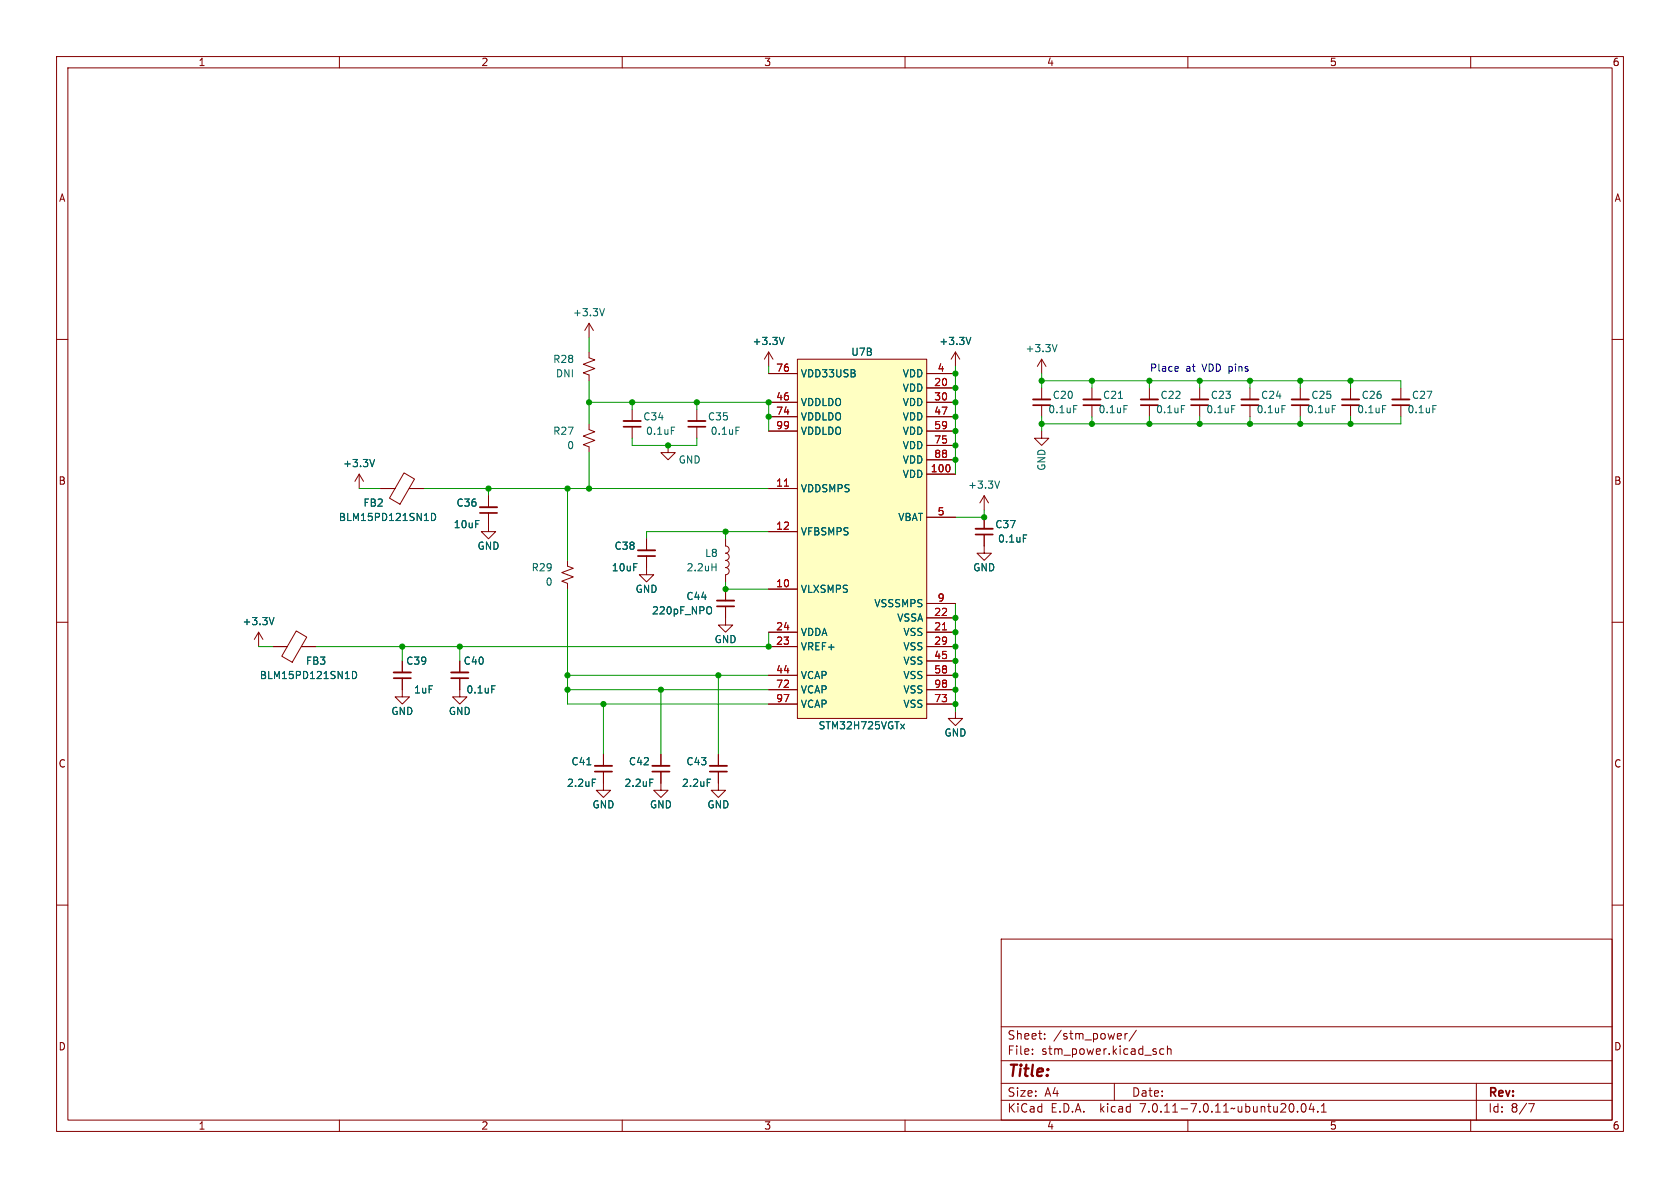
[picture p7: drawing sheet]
<svg xmlns="http://www.w3.org/2000/svg" width="297mm" height="210mm" viewBox="0 0 297 210" stroke-linecap="round" stroke-linejoin="round" font-family="sans-serif">
<g fill="none" stroke="#840000" stroke-width=".18">
<path d="M10 10h277v190h-277zM12 12h273v186h-273zM60 10v2M110 10v2M160 10v2M210 10v2M260 10v2M10 60h2M104.1 57.2l-.7 1.2M104.1 57.2v2.5M104.1 57.2l.8 1.2M285 60h2"/>
<path d="M104.1 74.9v1l1.1 .4-2.1 .8 2.1 .8-2.1 .7 1 .4v1M104.1 62.2v1l1.1 .4-2.1 .8 2.1 .8-2.1 .7 1 .4v1M111.8 72.4v2M111.8 75.4v2.1M118.1 78.7v1.3h1.3l-1.3 1.3-1.3-1.3h1.3M123.2 72.4v2M123.2 75.4v2.1M135.9 62.2l-.8 1.3M135.9 62.2v2.6M135.9 62.2l.8 1.3M135.9 71.1h5.1M135.9 66h5.1"/>
<path d="M135.9 73.7h5.1M135.9 76.2h5.1M141 63.5h22.8v63.5h-22.8zM163.8 68.6h5.1M163.8 71.1h5.1M163.8 66h5.1M163.8 73.7h5.1M163.8 76.2h5.1M163.8 78.7h5.1M168.9 62.2l-.8 1.3M168.9 62.2v2.6M168.9 62.2l.8 1.3"/>
<path d="M184.1 76.2v1.3h1.3l-1.3 1.2-1.2-1.2h1.2M184.1 63.5v2.5M184.1 68.6v2M184.1 71.6v2.1M184.1 63.5l-.7 1.3M184.1 63.5l.8 1.3M193 68.6v2M193 71.6v2.1M203.2 68.6v2M203.2 71.6v2.1M212.1 68.6v2M212.1 71.6v2.1"/>
<path d="M221 68.6v2M221 71.6v2.1M229.9 68.6v2M229.9 71.6v2.1M238.8 68.6v2M238.8 71.6v2.1M247.6 68.6v2M247.6 71.6v2.1M63.5 83.8l-.8 1.3M63.5 83.8v2.6M63.5 83.8l.8 1.3M67.3 86.4h2.5"/>
<path d="M71.4 83.6l1.9 1.1-2.6 4.4-1.8-1zM72.3 86.4h2.6M86.4 90.7v3.3h1.2l-1.2 1.3-1.3-1.3h1.3M86.4 87.6v2.1M100.3 99.1v1l1 .4-2 .7 2 .8-2 .7 1 .4v1M114.3 98.3v3.3h1.3l-1.3 1.3-1.3-1.3h1.3M114.3 95.3v2M128.3 95.3v1.2a.64 .64 0 0 1 .6 .7 .64 .64 0 0 1-.6 .6 .64 .64 0 0 1 .6 .6 .64 .64 0 0 1-.6 .7 .64 .64 0 0 1 .6 .6 .64 .64 0 0 1-.6 .6 .64 .64 0 0 1 .6 .7 .64 .64 0 0 1-.6 .6v1.3M135.9 86.4h5.1M135.9 94h5.1M163.8 83.8h5.1M163.8 91.4h5.1"/>
<path d="M163.8 81.3h5.1M174 94.5v3.3h1.3l-1.3 1.3-1.3-1.3h1.3M174 87.6v2.6M174 91.4v2.1M174 87.6l-.8 1.3M174 87.6l.8 1.3M10 110h2M45.7 111.8l-.7 1.2M45.7 111.8v2.5M45.7 111.8l.8 1.2M48.3 114.3h2.5M52.4 111.5l1.8 1.1-2.5 4.5-1.9-1.1z"/>
<path d="M53.3 114.3h2.6M71.1 119.9v3.3h1.3l-1.3 1.3-1.3-1.3h1.3M71.1 116.8v2.1M81.3 119.9v3.3h1.2l-1.2 1.3-1.3-1.3h1.3M81.3 116.8v2.1M128.3 107.2v3.3h1.2l-1.2 1.3-1.3-1.3h1.3M128.3 104.1v2.1M135.9 114.3h5.1M135.9 104.1h5.1M135.9 111.8h5.1M135.9 119.4h5.1M163.8 114.3h5.1"/>
<path d="M163.8 111.8h5.1M163.8 109.2h5.1M163.8 119.4h5.1M163.8 116.8h5.1M163.8 106.7h5.1M285 110h2M106.7 136.4v3.3h1.2l-1.2 1.3-1.3-1.3h1.3M106.7 133.4v2M116.8 136.4v3.3h1.3l-1.3 1.3-1.2-1.3h1.2M116.8 133.4v2M127 136.4v3.3h1.3l-1.3 1.3-1.3-1.3h1.3M127 133.4v2"/>
<path d="M135.9 121.9h5.1M135.9 124.5h5.1M163.8 121.9h5.1M163.8 124.5h5.1M168.9 125.7v1.3h1.3l-1.3 1.3-1.3-1.3h1.3M10 160h2M285 160h2M177 166h108v32h-108zM60 198v2M110 198v2M160 198v2M177 194.5h108"/>
<path d="M177 191.5h108M177 187.5h108M177 181.5h108M182.5 186.3v.1M182.5 185.5v.1M184.7 183.6v.1M184.7 182.8v.1M197 191.5v3M198.9 182.7v1M199.3 182.7l-.3 .1-.1 .2M200.9 182.1l-1.3 2M205.7 185.5l-.4-.1-.3 .3v.4l.2 .2h.5"/>
<path d="M206.4 185.5l.2-.1 .4 .1v.9M206.4 184.9v1.5M210 198v2M229.4 196.5v.1M230.2 195.2l.2-.1a.81 .81 0 0 1 .6 .6 .81 .81 0 0 1-.3 .8l-.2 .1a.81 .81 0 0 1-.3-1.4zM231.8 195l-.3 1.1h.9M232.2 195.6v1M233 196.5v.1M233.6 196.6h.9M233.6 195.5l.4-.4v1.5M260 198v2M261 191.5v6.5"/>
<path d="M270.2 195.1h1l-.6 1.5"/>
</g>
<g fill="none" stroke="#840000" stroke-width=".33">
<path d="M110.2 74.4h3.1M121.7 74.4h3M182.6 70.6h3.1M191.5 70.6h3.1M201.7 70.6h3M210.6 70.6h3M219.5 70.6h3M228.3 70.6h3.1M237.2 70.6h3.1M246.1 70.6h3.1M84.8 89.7h3.1M112.8 97.3h3"/>
<path d="M172.5 93.5h3M69.6 118.9h3M79.8 118.9h3M126.7 106.2h3.1M105.2 135.4h3M115.3 135.4h3.1M125.5 135.4h3"/>
</g>
<g fill="none" stroke="#840000" stroke-width=".3">
<path d="M110.2 75.4h3.1M121.7 75.4h3M182.6 71.6h3.1M191.5 71.6h3.1M201.7 71.6h3M210.6 71.6h3M219.5 71.6h3M228.3 71.6h3.1M237.2 71.6h3.1M246.1 71.6h3.1M84.8 90.7h3.1M112.8 98.3h3"/>
<path d="M172.5 94.5h3M69.6 119.9h3M79.8 119.9h3M126.7 107.2h3.1M105.2 136.4h3M115.3 136.4h3.1M125.5 136.4h3"/>
</g>
<g fill="none" stroke="#006464" stroke-width=".18">
<path d="M106.9 54.6l-.5 1.2M138.6 59.6l-.4 1.3M171.6 59.6l-.4 1.3M118.7 75.5h.6M130.1 75.5h.6M186.9 60.9l-.5 1.3M189.8 71.7h.6M197.7 70.4h.8M198.7 71.7h.6M208.9 71.7h.6M217.7 71.7h.6M226.6 71.7h.6"/>
<path d="M235.5 71.7h.6M244.4 71.7h.6M253.3 71.7h.6M66.2 81.2l-.4 1.3M76.3 90.7a.64 .64 0 0 1 .7 .7 .64 .64 0 0 1-.7 .6zM126.6 99.6v1.3M176.7 85l-.4 1.3M180.9 94.6h.6M48.4 109.2l-.4 1.2M62.3 118.7a.64 .64 0 0 1 .8 .6 .64 .64 0 0 1-.8 .7zM125.5 107.3h.1a.81 .81 0 0 1-.1 1.2M125.9 100.2h.7"/>
<path d="M86.9 121.2h.6M103.7 135.2h.8M104.7 137.7h.6M114.9 137.7h.6M125 137.7h.6M159.2 128l.7 .8M159.9 128l-.7 .8"/>
</g>
<path d="M141 63.5h22.8v63.5h-22.8z" fill="#ffffc2" stroke="#ffffc2" stroke-width=".18"/>
<path d="M138.7 85.9h.7M166.6 111.3h.7" fill="none" stroke="#a90000" stroke-width=".18"/>
<path d="M208.1 64.8l.2 .3-.6 .1M208.3 65.6h-.2" fill="none" stroke="#0000c2" stroke-width=".18"/>
<g fill="none" stroke="#009600" stroke-width=".18">
<path d="M104.1 59.7v2.5M104.1 71.1h31.8v5.1M104.1 67.3v7.6M111.8 71.1v1.3M111.8 77.5v1.2h11.4v-1.2M123.2 71.1v1.3M135.9 64.8v1.2M168.9 64.8v19M184.1 67.3h63.5v1.3M184.1 66v2.6M184.1 73.7v2.5M193 67.3v1.3"/>
<path d="M193 73.7v1.2M203.2 67.3v1.3M203.2 73.7v1.2M212.1 67.3v1.3M212.1 73.7v1.2M221 67.3v1.3M221 73.7v1.2M229.9 67.3v1.3M229.9 73.7v1.2M238.8 67.3v1.3M238.8 73.7v1.2M247.6 73.7v1.2h-63.5"/>
<path d="M63.5 86.4h3.8M74.9 86.4h61M86.4 86.4v1.2M100.3 86.4v12.7M104.1 80v6.4M128.3 94v1.3M135.9 94h-21.6v1.3M174 90.2v1.2h-5.1M45.7 114.3h2.6M71.1 114.3v2.5M81.3 114.3v2.5M100.3 104.1v20.4h35.6"/>
<path d="M100.3 119.4h35.6M127 119.4v14M128.3 102.9v1.2h7.6M135.9 111.8v2.5h-80M168.9 106.7v19M100.3 121.9h35.6M106.7 124.5v8.9M116.8 121.9v11.5"/>
</g>
<g fill="#009600" stroke="#009600" stroke-width=".18">
<circle cx="203.2" cy="67.3" r=".46"/>
<circle cx="203.2" cy="74.9" r=".46"/>
<circle cx="238.8" cy="74.9" r=".46"/>
<circle cx="221" cy="67.3" r=".46"/>
<circle cx="229.9" cy="74.9" r=".46"/>
<circle cx="221" cy="74.9" r=".46"/>
<circle cx="238.8" cy="67.3" r=".46"/>
<circle cx="229.9" cy="67.3" r=".46"/>
<circle cx="212.1" cy="67.3" r=".46"/>
<circle cx="212.1" cy="74.9" r=".46"/>
<circle cx="168.9" cy="76.2" r=".46"/>
<circle cx="168.9" cy="78.7" r=".46"/>
<circle cx="168.9" cy="81.3" r=".46"/>
<circle cx="168.9" cy="114.3" r=".46"/>
<circle cx="168.9" cy="111.8" r=".46"/>
<circle cx="168.9" cy="109.2" r=".46"/>
<circle cx="168.9" cy="121.9" r=".46"/>
<circle cx="168.9" cy="124.5" r=".46"/>
<circle cx="168.9" cy="116.8" r=".46"/>
<circle cx="168.9" cy="119.4" r=".46"/>
<circle cx="128.3" cy="104.1" r=".46"/>
<circle cx="128.3" cy="94" r=".46"/>
<circle cx="135.9" cy="114.3" r=".46"/>
<circle cx="135.9" cy="71.1" r=".46"/>
<circle cx="135.9" cy="73.7" r=".46"/>
<circle cx="104.1" cy="71.1" r=".46"/>
<circle cx="111.8" cy="71.1" r=".46"/>
<circle cx="106.7" cy="124.5" r=".46"/>
<circle cx="100.3" cy="121.9" r=".46"/>
<circle cx="100.3" cy="119.4" r=".46"/>
<circle cx="81.3" cy="114.3" r=".46"/>
<circle cx="86.4" cy="86.4" r=".46"/>
<circle cx="123.2" cy="71.1" r=".46"/>
<circle cx="71.1" cy="114.3" r=".46"/>
<circle cx="104.1" cy="86.4" r=".46"/>
<circle cx="100.3" cy="86.4" r=".46"/>
<circle cx="118.1" cy="78.7" r=".46"/>
<circle cx="127" cy="119.4" r=".46"/>
<circle cx="116.8" cy="121.9" r=".46"/>
<circle cx="174" cy="91.4" r=".46"/>
<circle cx="184.1" cy="67.3" r=".46"/>
<circle cx="168.9" cy="68.6" r=".46"/>
<circle cx="168.9" cy="71.1" r=".46"/>
<circle cx="168.9" cy="73.7" r=".46"/>
<circle cx="168.9" cy="66" r=".46"/>
<circle cx="184.1" cy="74.9" r=".46"/>
<circle cx="193" cy="67.3" r=".46"/>
<circle cx="193" cy="74.9" r=".46"/>
</g>
<text font-size="2.8" fill="#840000" x="178" y="190.9">Title:</text>
<g font-size="2.1" fill="#840000">
<text x="178" y="184">Sheet:</text>
<text x="186.2" y="184">/stm_power/</text>
<text x="178" y="186.7">File:</text>
<text x="184.1" y="186.7">stm_power.kicad_sch</text>
<text x="178" y="196.9">KiCad</text>
<text x="178" y="194.1">Size:</text>
<text x="184.7" y="194.1">A4</text>
<text x="185.7" y="196.9">E.D.A.</text>
<text x="194.6" y="196.9">kicad</text>
<text x="200" y="194.1">Date:</text>
<text x="201.8" y="196.9">7.0.11-7.0.11~ubuntu20.04.1</text>
<text x="263" y="194.3">Rev:</text>
<text x="263" y="196.9">Id:</text>
<text x="267.1" y="196.9">8/7</text>
</g>
<g font-size="1.8" fill="#840000">
<text x="35" y="11.9">1</text>
<text x="85" y="11.9">2</text>
<text x="135" y="11.9">3</text>
<text x="185" y="11.9">4</text>
<text x="235" y="11.9">5</text>
<text x="285" y="11.9">6</text>
<text x="10.3" y="35.9">A</text>
<text x="285.3" y="35.9">A</text>
<text x="10.3" y="85.9">B</text>
<text x="285.3" y="85.9">B</text>
<text x="10.3" y="135.9">C</text>
<text x="285.3" y="135.9">C</text>
<text x="10.3" y="185.9">D</text>
<text x="285.3" y="185.9">D</text>
<text x="35" y="199.9">1</text>
<text x="85" y="199.9">2</text>
<text x="135" y="199.9">3</text>
<text x="185" y="199.9">4</text>
<text x="235" y="199.9">5</text>
<text x="285" y="199.9">6</text>
</g>
<g font-size="1.8" fill="#006464">
<text x="101.2" y="56.1">+3.3V</text>
<text x="97.7" y="64.4">R28</text>
<text x="132.9" y="61.2">+3.3V</text>
<text x="150.4" y="63.1">U7B</text>
<text x="166" y="61.2">+3.3V</text>
<text x="181.2" y="62.5">+3.3V</text>
<text x="98.2" y="66.9">DNI</text>
<text x="141.5" y="72">VDDLDO</text>
<text x="141.5" y="66.9">VDD33USB</text>
<text x="159.5" y="69.4">VDD</text>
<text x="159.5" y="72">VDD</text>
<text x="159.5" y="66.9">VDD</text>
<text x="186" y="70.7">C20</text>
<text x="194.9" y="70.7">C21</text>
<text x="205.1" y="70.7">C22</text>
<text x="214" y="70.7">C23</text>
<text x="222.8" y="70.7">C24</text>
<text x="231.7" y="70.7">C25</text>
<text x="240.6" y="70.7">C26</text>
<text x="249.5" y="70.7">C27</text>
<text x="97.7" y="77.1">R27</text>
<text x="113.6" y="74.5">C34</text>
<text x="114.1" y="77.1">0.1uF</text>
<text x="125.1" y="74.5">C35</text>
<text x="125.5" y="77.1">0.1uF</text>
<text x="141.5" y="74.5">VDDLDO</text>
<text x="141.5" y="77.1">VDDLDO</text>
<text x="159.5" y="74.5">VDD</text>
<text x="159.5" y="77.1">VDD</text>
<text x="185.2" y="73.3">0.1uF</text>
<text x="194.1" y="73.3">0.1uF</text>
<text x="204.3" y="73.3">0.1uF</text>
<text x="213.2" y="73.3">0.1uF</text>
<text x="222.1" y="73.3">0.1uF</text>
<text x="230.9" y="73.3">0.1uF</text>
<text x="239.8" y="73.3">0.1uF</text>
<text x="248.7" y="73.3">0.1uF</text>
<text x="60.6" y="82.8">+3.3V</text>
<text x="100.2" y="79.6">0</text>
<text x="119.9" y="82.1">GND</text>
<text x="159.5" y="79.6">VDD</text>
<text x="159.5" y="82.1">VDD</text>
<text x="185" y="83.3" transform="rotate(-90 185 83.3)">GND</text>
<text x="64.2" y="89.8">FB2</text>
<text x="80.6" y="89.8">C36</text>
<text x="141.5" y="87.2">VDDSMPS</text>
<text x="159.5" y="84.7">VDD</text>
<text x="171" y="86.6">+3.3V</text>
<text x="59.8" y="92.3">BLM15PD121SN1D</text>
<text x="80.1" y="93.6">10uF</text>
<text x="141.5" y="94.8">VFBSMPS</text>
<text x="158.7" y="92.3">VBAT</text>
<text x="175.9" y="93.6">C37</text>
<text x="84.3" y="97.4">GND</text>
<text x="93.9" y="101.2">R29</text>
<text x="108.1" y="101.2">10uF</text>
<text x="108.5" y="97.4">C38</text>
<text x="121.3" y="101.2">2.2uH</text>
<text x="124.5" y="98.7">L8</text>
<text x="172" y="101.2">GND</text>
<text x="176.3" y="96.1">0.1uF</text>
<text x="96.4" y="103.7">0</text>
<text x="112.3" y="105">GND</text>
<text x="121.2" y="106.3">C44</text>
<text x="141.5" y="105">VLXSMPS</text>
<text x="154.5" y="107.5">VSSSMPS</text>
<text x="42.8" y="110.7">+3.3V</text>
<text x="115.2" y="108.8">220pF_NPO</text>
<text x="126.2" y="113.9">GND</text>
<text x="141.5" y="112.6">VDDA</text>
<text x="158.5" y="110.1">VSSA</text>
<text x="159.6" y="112.6">VSS</text>
<text x="54" y="117.7">FB3</text>
<text x="71.7" y="117.7">C39</text>
<text x="81.9" y="117.7">C40</text>
<text x="141.5" y="115.2">VREF+</text>
<text x="159.6" y="115.2">VSS</text>
<text x="159.6" y="117.7">VSS</text>
<text x="45.8" y="120.2">BLM15PD121SN1D</text>
<text x="73.1" y="122.8">1uF</text>
<text x="82.4" y="122.8">0.1uF</text>
<text x="141.5" y="120.2">VCAP</text>
<text x="141.5" y="122.8">VCAP</text>
<text x="141.5" y="125.3">VCAP</text>
<text x="159.6" y="120.2">VSS</text>
<text x="159.6" y="125.3">VSS</text>
<text x="159.6" y="122.8">VSS</text>
<text x="69.1" y="126.6">GND</text>
<text x="79.2" y="126.6">GND</text>
<text x="144.6" y="129.1">STM32H725VGTx</text>
<text x="166.9" y="130.4">GND</text>
<text x="100.9" y="135.5">C41</text>
<text x="111.1" y="135.5">C42</text>
<text x="121.2" y="135.5">C43</text>
<text x="100.1" y="139.3">2.2uF</text>
<text x="104.6" y="143.1">GND</text>
<text x="110.3" y="139.3">2.2uF</text>
<text x="114.8" y="143.1">GND</text>
<text x="120.5" y="139.3">2.2uF</text>
<text x="125" y="143.1">GND</text>
</g>
<g font-size="1.8" fill="#a90000">
<text x="137.1" y="65.8">76</text>
<text x="165.7" y="65.8">4</text>
<text x="137.1" y="70.9">46</text>
<text x="165.1" y="68.3">20</text>
<text x="165.1" y="70.9">30</text>
<text x="137.1" y="73.4">74</text>
<text x="137.1" y="75.9">99</text>
<text x="165.1" y="73.4">47</text>
<text x="165.1" y="75.9">59</text>
<text x="164.5" y="83.6">100</text>
<text x="165.1" y="78.5">75</text>
<text x="165.1" y="81">88</text>
<text x="137.1" y="86.1">11</text>
<text x="137.1" y="93.7">12</text>
<text x="165.7" y="91.2">5</text>
<text x="137.1" y="103.9">10</text>
<text x="165.7" y="106.4">9</text>
<text x="137.1" y="111.5">24</text>
<text x="165.1" y="111.5">21</text>
<text x="165.1" y="109">22</text>
<text x="137.1" y="114">23</text>
<text x="137.1" y="119.1">44</text>
<text x="165.1" y="114">29</text>
<text x="165.1" y="116.6">45</text>
<text x="165.1" y="119.1">58</text>
<text x="137.1" y="121.7">72</text>
<text x="137.1" y="124.2">97</text>
<text x="165.1" y="124.2">73</text>
<text x="165.1" y="121.7">98</text>
</g>
<g font-size="1.8" fill="#0000c2">
<text x="203.2" y="65.8">Place</text>
<text x="209.6" y="65.8">at</text>
<text x="212.7" y="65.8">VDD pins</text>
</g>
</svg>
